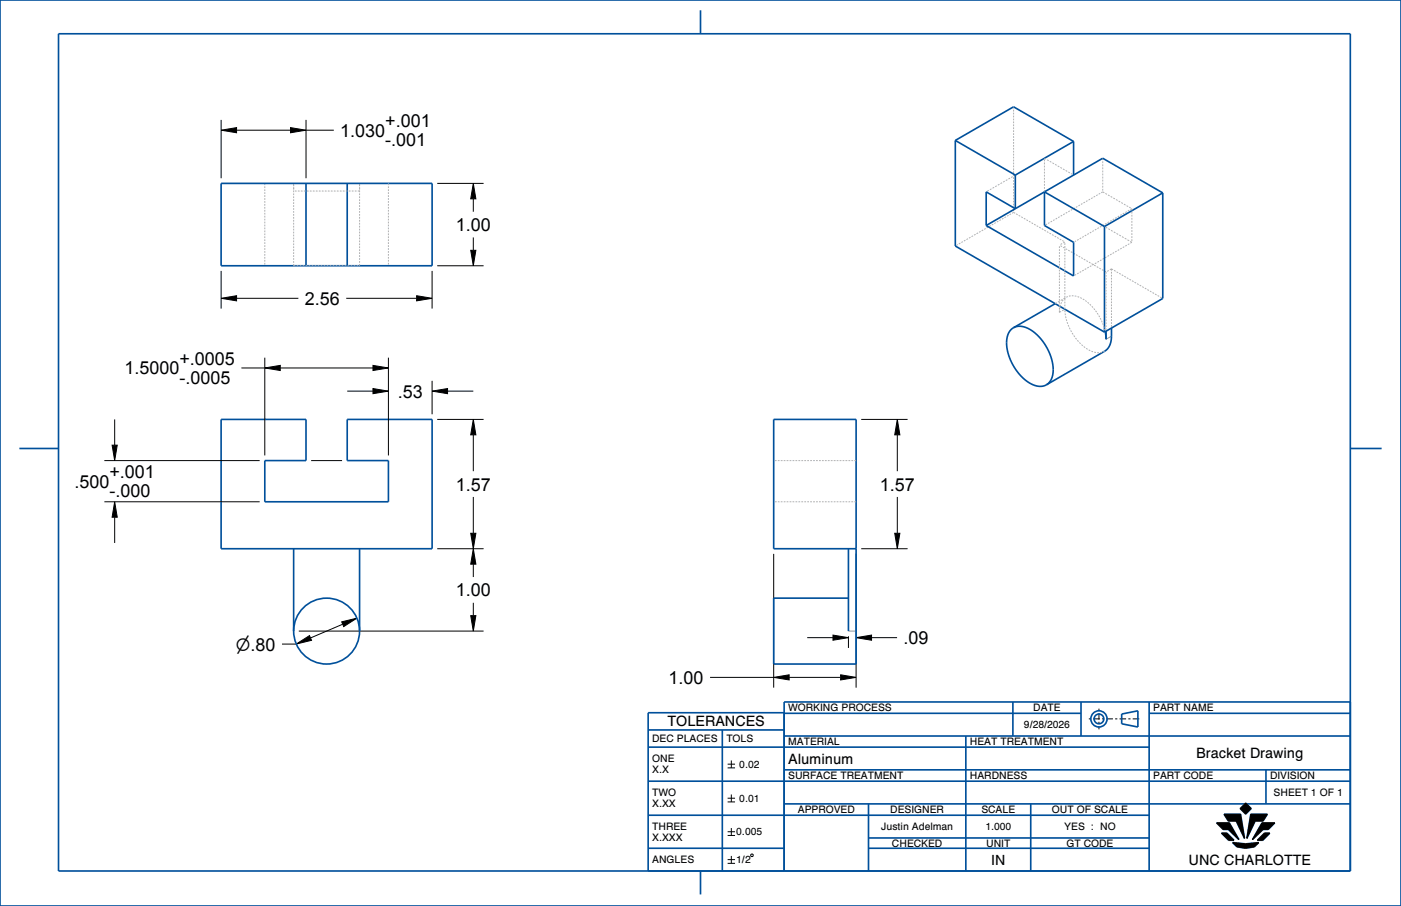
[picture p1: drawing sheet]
<svg xmlns="http://www.w3.org/2000/svg" width="432mm" height="279mm" viewBox="0 0 432 279" stroke-linecap="round" stroke-linejoin="round" font-family="sans-serif">
<g fill="#000">
<path d="M68.2 40.1l4.7-.7v1.5zM89.6 39.4l4.7 .7-4.7 .8zM145.9 56.6l.8 4.7h-1.6zM68.2 92l4.7-.8v1.6zM128.4 91.2l4.8 .8-4.8 .8zM145.1 77.2h1.6l-.8 4.8zM81.6 113.5l4.8-.8v1.6zM115 112.7l4.7 .8-4.7 .8zM115 119.8l4.7 .8-4.7 .8zM133.2 120.6l4.7-.8v1.6zM145.9 129.3l.8 4.8h-1.6zM276.6 129.3l.7 4.8h-1.5z"/>
<path d="M34.5 137.3h1.6l-.8 4.7zM35.3 154.7l.8 4.8h-1.6zM145.1 164.5h1.6l-.8 4.7zM145.9 169.2l.8 4.8h-1.6zM275.8 164.5h1.5l-.7 4.7zM91.3 198.6l4.1-2.6 .6 1.5zM105.3 191.8l4.7-1.2-4.1 2.6zM145.1 189.9h1.6l-.8 4.7zM256.7 195.9l4.8 .7-4.8 .8zM263.9 196.6l4.7-.7v1.5zM238.5 208.9l4.7-.8v1.6zM259.1 208.1l4.8 .8-4.8 .8z"/>
<path d="M375 253.8h3.9l2.9 5.1-3.2-3.1h-1.6zM377.3 251.1h5.1l1.2 7.4-2.6-5.3h-2.4zM376.5 256.9h1.6l2.2 2.2h-1.6zM383.9 247.7l1.7 1.7-1.7 1.6-1.7-1.6zM389.7 256.9h1.7l-2.2 2.2h-1.6zM385.5 251.1h5.1l-1.3 2.1h-2.5l-2.5 5.3zM389 253.8h3.9l-2 2h-1.6l-3.3 3.1zM379.9 259.8l4 .4 4-.4-1.3 1.4-2.7 .4-2.6-.4z"/>
</g>
<g fill="none" stroke="#000" stroke-width=".31">
<path d="M68.2 37v18M89.6 39.4l4.7 .7-4.7 .8zM94.3 37v18M68.2 40.1l4.7-.7v1.5zM72.9 40.1h16.7M94.3 40.1h8.6M134.8 56.6h14.3M145.9 56.6l.8 4.7h-1.6zM145.1 77.2h1.6l-.8 4.8zM145.9 61.3v4M145.9 73.2v4M68.2 92l4.7-.8v1.6z"/>
<path d="M68.2 83.5v11.7M72.9 92h19.1M106.7 92h21.7M128.4 91.2l4.8 .8-4.8 .8zM133.2 83.5v11.7M134.8 82h14.3M74.4 113.5h7.2M81.6 113.5l4.8-.8v1.6zM81.6 110.3v30.2M86.4 113.5h28.6M115 112.7l4.7 .8-4.7 .8zM115 119.8l4.7 .8-4.7 .8z"/>
<path d="M119.7 110.3v30.2M133.2 117.4v10.4M34.5 137.3h1.6l-.8 4.7zM35.3 129.3v8M107 120.6h8M133.2 120.6l4.7-.8v1.6zM134.8 129.3h14.3M137.9 120.6h8M145.9 129.3l.8 4.8h-1.6zM145.9 134.1v11.2M265.4 129.3h14.3M276.6 129.3l.7 4.8h-1.5z"/>
<path d="M276.6 134.1v11.2M32.2 154.7h47.8M32.2 142h47.8M35.3 154.7l.8 4.8h-1.6zM35.3 159.5v7.9M95.9 142h9.5M145.9 153.3v11.2M276.6 153.3v11.2M134.8 169.2h14.3M145.1 164.5h1.6l-.8 4.7zM145.9 169.2l.8 4.8h-1.6zM145.9 174v4"/>
<path d="M238.5 170.8v41.3M263.9 170.8v41.3M265.4 169.2h14.3M275.8 164.5h1.5l-.7 4.7zM86.9 198.6h4.4M91.3 198.6l4.1-2.6 .6 1.5zM91.3 198.6h.1M92.1 194.6h57M105.3 191.8l4.7-1.2-4.1 2.6zM105.6 192.5l-9.9 4.2M145.1 189.9h1.6l-.8 4.7zM145.9 185.9v4"/>
<path d="M248.8 196.6h7.9M256.7 195.9l4.8 .7-4.8 .8zM261.5 196.2v3.6M263.9 196.6l4.7-.7v1.5zM268.6 196.6h7.9M218.8 208.9h19.7M238.5 208.9l4.7-.8v1.6zM243.2 208.9h15.9M259.1 208.1l4.8 .8-4.8 .8zM224.3 235.7h2.2M224.3 236.8h2.2M225.4 234.5v2.3"/>
<path d="M224.3 246.2h2.2M224.3 247.3h2.2M224.3 256.5h2.2M224.3 257.6h2.2M225.4 245v2.3M225.4 255.4v2.2M375 253.8h3.9l2.9 5.1-3.2-3.1h-1.6zM376.5 256.9h1.6l2.2 2.2h-1.6zM377.3 251.1h5.1l1.2 7.4-2.6-5.3h-2.4zM379.9 259.8l4 .4 4-.4-1.3 1.4-2.7 .4-2.6-.4zM383.9 247.7l1.7 1.7-1.7 1.6-1.7-1.6zM385.5 251.1h5.1l-1.3 2.1h-2.5l-2.5 5.3z"/>
<path d="M389 253.8h3.9l-2 2h-1.6l-3.3 3.1zM389.7 256.9h1.7l-2.2 2.2h-1.6zM224.3 265.1h2.2M224.3 266.2h2.2M225.4 264v2.2M231.4 263.6l.5-.2 .2 .6-.5 .1z"/>
</g>
<g fill="none" stroke="#00509b" stroke-width=".51">
<path d="M0 0h431.8v279.4h-431.8zM18 10.4h398.2v258.2h-398.2zM215.9 3.2v7.2M68.2 56.6h65v25.4h-65zM94.3 56.6v25.4M107 56.6v25.4M294.4 43.3l18-10.4 18.5 10.7M294.4 43.3v32.6l46 26.5M294.4 43.3l18.5 10.7M312.9 54v10.4l-8.9-5.2v10.3M330.9 43.6l-18 10.4M330.9 43.6v10.4"/>
<path d="M358.4 59.5l-18.5-10.7-35.9 20.7M358.4 59.5l-18 10.4M358.4 59.5v32.5l-18 10.4M304 69.5l26.9 15.6v-10.4l-9-5.2v-10.3l18.5 10.7M340.4 69.9v32.5M325.2 93.6l-12.9 7.5M312.3 101.1a6.4 6.4 0 0 0-1.8 7.2 14.5 14.5 0 0 0 9 10.7l1.4 .1 1.6-.4M312.3 101.1a6.6 6.6 0 0 1 7.4 2.2 14.6 14.6 0 0 1 4.6 13l-.7 1.4-1.1 1M340.9 102.1v2.5l-.3-2.3M342.6 101.2v2.5a5.1 5.1 0 0 1-2.1 4.6l-18 10.4M6 138.3h12M68.2 129.3h26.1v12.7h-12.7v12.7h38.1v-12.7h-12.7v-12.7h26.2v39.9h-65z"/>
<path d="M416.2 138.3h9.6M90.5 169.2v25.4M110.8 169.2v25.4M261.5 169.2v25.4M263.9 169.2h-25.4v-39.9h25.4v75.5h-25.4v-20.3h23M241.7 219.8h-41.9v48.8M241.7 220h91.5M312.2 216.5v10.5M333.2 216.5v10.5M354.2 220h62M354.2 216.5v52.1M416.2 216.5h-174.5v52.1"/>
<path d="M199.8 225.1h41.9M222.6 225.1v43.5M241.7 227h174.5M241.7 237.4h174.5M297.7 227v41.6M345.7 220.2l5-1v5l-5-1zM354.2 230.4h-154.4M390.2 237.4v10.5M241.7 247.9h174.5M267.7 258.4h86.5M267.7 247.9v20.7M317.7 247.9v20.7"/>
<path d="M354.2 251.4h-154.4M375 253.8h3.9l2.9 5.1-3.2-3.1h-1.6zM376.5 256.9h1.6l2.2 2.2h-1.6zM377.3 251.1h5.1l1.2 7.4-2.6-5.3h-2.4zM379.9 259.8l4 .4 4-.4-1.3 1.4-2.7 .4-2.6-.4zM383.9 247.7l1.7 1.7-1.7 1.6-1.7-1.6zM385.5 251.1h5.1l-1.3 2.1h-2.5l-2.5 5.3zM389 253.8h3.9l-2 2h-1.6l-3.3 3.1zM389.7 256.9h1.7l-2.2 2.2h-1.6zM416.2 240.9h-216.4M199.8 261.6h41.9M215.9 268.6v7.2"/>
<path d="M267.7 261.6h86.5"/>
<circle cx="100.7" cy="194.6" r="10.2"/>
<circle cx="338.7" cy="221.7" r="2.5"/>
<circle cx="338.7" cy="221.7" r="1.5"/>
</g>
<path d="M338.7 218.5v6.4M335.6 221.7h16.2" fill="none" stroke="#000" stroke-width=".31" stroke-dasharray=".7 .7 2 .7" stroke-linecap="butt"/>
<g fill="none" stroke="#afafb4" stroke-width=".31">
<path d="M312.4 32.9v.6M312.4 33.8v.6M312.4 34.7v.6M312.4 35.7v.5M312.4 36.6v.5M312.4 37.5v.5M312.4 38.4v.5M312.4 39.3v.5M81.6 56.6v.5M81.6 57.5v.5M81.6 58.4v.5M81.6 59.3v.5"/>
<path d="M90.5 56.6v.9M90.5 57.7v.7M90.5 58.7v.6M90.5 59.6v.6M90.9 58.9h.5M91.8 58.9h.6M92.7 58.9h.6M93.6 58.9h.6M94.6 58.9h.5M95.5 58.9h.5M96.4 58.9h.6M97.3 58.9h.6"/>
<path d="M98.3 58.9h.5M99.2 58.9h.5M100.1 58.9h.6M101 58.9h.6M102 58.9h.5M102.9 58.9h.5M103.8 58.9h.6M104.7 58.9h.6M105.7 58.9h.5M106.6 58.9h.5M107.5 58.9h.6M108.4 58.9h.6"/>
<path d="M109.3 58.9h.6M110.3 58.9h.5M110.8 56.6v.9M110.8 57.7v.7M110.8 58.7v.6M110.8 59.6v.6M119.7 56.6v.5M119.7 57.5v.5M119.7 58.4v.5M119.7 59.3v.5M304 59.2h.1M304.8 58.7l-.5 .3"/>
<path d="M305.6 58.2l-.5 .3M306.4 57.8l-.5 .2M307.2 57.3l-.5 .3M308 56.8l-.5 .3M308.8 56.3l-.4 .3M309.7 55.9l-.5 .3M310.5 55.4l-.5 .3M311.3 54.9l-.5 .3M312.1 54.5l-.5 .2M312.4 40.2v.5M312.4 41.1v.5M312.4 42v.5"/>
<path d="M312.4 42.9v.5M312.4 43.8v.5M312.4 44.7v.5M312.4 45.6v.5M312.4 46.5v.5M312.4 47.4v.6M312.4 48.3v.6M312.4 49.2v.6M312.4 50.1v.6M312.4 51v.6M312.4 51.9v.6M312.4 52.8v.6"/>
<path d="M312.4 53.7v.6M312.4 54.6v.6M312.4 55.6v.5M312.4 56.5v.5M312.4 57.4v.5M312.4 58.3v.5M312.4 59.2v.5M312.9 54l-.5 .3M321.9 49.2v.5M321.9 50.1v.6M321.9 51.1v.5M321.9 52v.6"/>
<path d="M321.9 53v.5M321.9 53.9v.6M321.9 54.8v.6M321.9 55.8v.5M321.9 56.7v.6M321.9 57.7v.5M321.9 58.6v.6M321.9 48.8l.5 .3M322.7 49.3l.5 .3M323.5 49.7l.5 .3M324.4 50.2l.4 .3M325.2 50.7l.5 .3"/>
<path d="M326 51.2l.5 .2M326.8 51.6l.5 .3M327.6 52.1l.5 .3M328.4 52.6l.5 .3M329.3 53l.4 .3M330.1 53.5l.5 .3M330.9 54h.1M339.1 59.6l-.5 .3M339.4 59.4l.5-.2 .5 .3M339.9 48.8v.6M339.9 49.7v.6M339.9 50.7v.6"/>
<path d="M339.9 51.6v.6M339.9 52.6v.5M339.9 53.5v.6M339.9 54.5v.5M339.9 55.4v.6M339.9 56.3v.6M339.9 57.3v.6M339.9 58.2v.6M340.7 59.6l.5 .3M81.6 60.2v.5M81.6 61.1v.5M81.6 62v.5"/>
<path d="M81.6 62.9v.6M81.6 63.8v.6M81.6 64.7v.6M81.6 65.6v.6M81.6 66.5v.6M81.6 67.4v.6M81.6 68.4v.5M81.6 69.3v.5M81.6 70.2v.5M81.6 71.1v.5M81.6 72v.5M81.6 72.9v.5"/>
<path d="M81.6 73.8v.5M81.6 74.7v.5M81.6 75.6v.6M81.6 76.5v.6M81.6 77.4v.6M81.6 78.3v.6M81.6 79.2v.6M90.5 60.5v.6M90.5 61.5v.5M90.5 62.4v.5M90.5 63.3v.5M90.5 64.2v.5"/>
<path d="M90.5 65.1v.5M90.5 66v.5M90.5 66.9v.5M90.5 67.8v.6M90.5 68.7v.6M90.5 69.6v.6M90.5 70.5v.6M90.5 71.4v.6M90.5 72.3v.6M90.5 73.2v.6M90.5 74.2v.5M90.5 75.1v.5"/>
<path d="M90.5 76v.5M90.5 76.9v.5M90.5 77.8v.5M90.5 78.7v.5M90.5 79.6v.5M110.8 60.5v.6M110.8 61.5v.5M110.8 62.4v.5M110.8 63.3v.5M110.8 64.2v.5M110.8 65.1v.5M110.8 66v.5"/>
<path d="M110.8 66.9v.5M110.8 67.8v.6M110.8 68.7v.6M110.8 69.6v.6M110.8 70.5v.6M110.8 71.4v.6M110.8 72.3v.6M110.8 73.2v.6M110.8 74.2v.5M110.8 75.1v.5M110.8 76v.5M110.8 76.9v.5"/>
<path d="M110.8 77.8v.5M110.8 78.7v.5M110.8 79.6v.5M119.7 60.2v.5M119.7 61.1v.5M119.7 62v.5M119.7 62.9v.6M119.7 63.8v.6M119.7 64.7v.6M119.7 65.6v.6M119.7 66.5v.6M119.7 67.4v.6"/>
<path d="M119.7 68.4v.5M119.7 69.3v.5M119.7 70.2v.5M119.7 71.1v.5M119.7 72v.5M119.7 72.9v.5M119.7 73.8v.5M119.7 74.7v.5M119.7 75.6v.6M119.7 76.5v.6M119.7 77.4v.6M119.7 78.3v.6"/>
<path d="M119.7 79.2v.6M295.2 75.4l-.5 .3M296 75l-.5 .2M296.8 74.5l-.5 .3M297.6 74.1l-.5 .2M298.3 73.6l-.4 .3M299.1 73.2l-.5 .2M299.9 72.7l-.5 .3M300.7 72.3l-.5 .2M301.5 71.8l-.5 .3M302.2 71.4l-.4 .2M303 70.9l-.4 .3"/>
<path d="M303.8 70.5l-.5 .2M304.6 70l-.5 .3M305.4 69.6l-.5 .2M306.1 69.1l-.4 .3M306.9 68.7l-.4 .2M307.7 68.2l-.5 .3M308.5 67.8l-.5 .2M309.3 67.3l-.5 .3M310 66.9l-.4 .2M310.8 66.4l-.4 .3M311.6 66l-.5 .2M312.4 60.1v.5"/>
<path d="M312.4 61v.5M312.4 61.9v.5M312.4 62.8v.5M312.4 63.7v.5M312.4 64.6v.5M312.4 65.5h.1M312.4 65.5l-.5 .3M312.4 65.5l.5 .3M313.2 66l.5 .2M314 66.4l.4 .3M314.8 66.9l.4 .2M315.6 67.3l.4 .3"/>
<path d="M316.3 67.8l.5 .3M317.1 68.2l.5 .3M317.9 68.7l.5 .3M318.7 69.2l.5 .2M319.5 69.6l.5 .3M320.3 70.1l.5 .2M321.1 70.5l.5 .3M321.9 71l.4 .2M322.7 71.4l.4 .3M322.7 69.1l-.5 .3M323.5 71.9l.4 .3M323.5 68.6l-.5 .3"/>
<path d="M324.2 72.3l.5 .3M324.3 68.2l-.5 .3M325 67.7l-.4 .3M325 72.8l.5 .3M325.8 67.3l-.5 .3M325.8 73.3l.5 .2M326.5 76v.5M326.5 76.9v.5M326.5 77.8v.5M326.5 78.7v.5M326.5 79.6v.5M326.6 66.8l-.5 .3"/>
<path d="M326.6 73.7l.5 .3M326.8 75.8l.5 .3M327.4 75.1l-.5 .3M327.4 66.4l-.5 .3M327.4 74.2l.5 .2M327.6 76.2l.5 .3M328.2 65.9l-.5 .3M328.2 74.6h.1M328.2 74.6l-.5 .3M328.2 75v.5M328.2 75.9v.5M328.2 76.8v.5"/>
<path d="M328.2 77.7v.5M328.2 78.6v.5M328.2 79.5v.5M328.4 76.7l.5 .3M328.9 65.5l-.4 .3M329.2 77.2l.5 .2M329.7 65l-.4 .3M330 77.6l.5 .3M330.5 64.6l-.5 .3M330.8 78.1l.5 .3M331.3 64.1l-.5 .3M331.6 78.5l.5 .3"/>
<path d="M331.7 74.3l-.5 .2M332.1 63.7l-.5 .3M332.4 79l.5 .3M332.5 73.8l-.5 .3M332.8 63.2l-.4 .3M333.2 79.5l.5 .2M333.2 73.4l-.4 .2M333.6 62.8l-.4 .3M334 72.9l-.5 .3M334 79.9l.5 .3M334.4 62.3l-.5 .3M334.8 72.5l-.5 .2"/>
<path d="M335.2 61.9l-.5 .2M335.6 72l-.5 .3M336 61.4l-.5 .3M336.4 71.6l-.5 .2M336.7 61l-.4 .2M337.1 71.1l-.4 .3M337.5 60.5l-.4 .3M337.9 70.7l-.4 .2M338.3 60.1l-.5 .2M338.7 70.2l-.5 .3M339.5 69.8l-.5 .2M340.3 69.3l-.5 .3"/>
<path d="M340.3 79.7l-.5 .3M340.4 69.9h.1M340.7 70l.6 .3M341 68.9l-.4 .2M341 79.2l-.4 .3M341.5 60.1l.5 .3M341.6 70.5l.5 .3M341.8 68.4l-.4 .3M341.8 78.8l-.4 .3M342.3 60.6l.5 .3M342.4 71l.5 .3M342.6 68l-.5 .2"/>
<path d="M342.6 78.3l-.5 .3M343.1 61.1l.5 .2M343.3 71.5l.5 .3M343.4 67.5l-.5 .3M343.4 77.9l-.5 .3M344 61.5l.4 .3M344.1 72l.5 .3M344.2 67.1l-.5 .2M344.2 77.4l-.5 .3M344.8 62l.5 .3M344.9 66.6l-.4 .3M344.9 77l-.4 .3"/>
<path d="M345 72.5l.5 .3M345.6 62.5l.5 .3M345.7 66.2l-.4 .2M345.7 76.5l-.4 .3M345.8 73l.5 .3M346.4 62.9l.5 .3M346.5 65.7l-.5 .3M346.5 76.1l-.5 .3M346.7 73.5l.5 .3M347.2 63.4l.5 .3M347.3 65.3l-.5 .2M347.3 75.6l-.5 .3"/>
<path d="M347.5 73.9l.5 .3M348 63.9l.5 .3M348.1 64.8l-.5 .3M348.1 75.2l-.5 .2M348.3 74.4l.6 .3-.5 .3M348.9 64.4h.1M348.9 64.4l-.5 .2M348.9 64.4v.5M348.9 65.3v.6M348.9 66.2v.6M348.9 67.2v.6M348.9 68.1v.6"/>
<path d="M348.9 69.1v.5M348.9 70v.6M348.9 71v.5M348.9 71.9v.6M348.9 72.8v.6M348.9 73.8v.6M81.6 80.1v.6M81.6 81.1v.5M90.5 80.5v.6M90.5 81.4v.6h.6M91.4 82h.6M92.4 82h.5"/>
<path d="M93.3 82h.5M94.2 82h.6M95.1 82h.6M96 82h.6M97 82h.5M97.9 82h.5M98.8 82h.6M99.7 82h.6M100.7 82h.5M101.6 82h.5M102.5 82h.6M103.4 82h.6"/>
<path d="M104.4 82h.5M105.3 82h.5M106.2 82h.6M107.1 82h.6M108.1 82h.5M109 82h.5M109.9 82h.6M110.8 80.5v.6M110.8 81.4v.6M119.7 80.1v.6M119.7 81.1v.5M325.7 93.4l-.5 .2"/>
<path d="M326.5 80.5v.5M326.5 81.4v.5M326.5 82.3v.5M326.5 83.2v.5M326.5 84.1v.5M326.5 85v.5M326.5 85.9v.5M326.5 86.8v.5M326.5 87.7v.5M326.5 88.6v.5M326.5 89.5v.5M326.5 90.4v.5"/>
<path d="M326.5 91.3v.5M326.5 92.2v.5M326.5 93.1v.5M326.5 94v.5M326.5 94.9v.5M326.5 95.8v.5zM326.6 92.9l-.5 .3M326.6 94.9v.5M326.8 94.1l-.1 .5M326.9 94l-.1 .1M327 96l-.5 .3M327.2 93.2l-.2 .5"/>
<path d="M327.4 92.9h.1M327.4 92.4l-.5 .3M327.7 92.5l-.3 .4M327.8 92.2l.5-.3-.4 .3M327.9 95.6l-.5 .2M327.9 92.2h.1M328.2 80.4v.5M328.2 81.3v.5M328.2 82.2v.5M328.2 83.1v.5M328.2 84v.5M328.2 84.9v.5"/>
<path d="M328.2 85.8v.5M328.2 86.7v.5M328.2 87.6v.6M328.2 88.5v.6M328.2 89.4v.6M328.2 90.3v.6M328.2 91.2v.6M328.2 92.1v.6M328.2 93v.6M328.2 93.9v.6M328.2 94.8v.6M328.2 95.7v.6"/>
<path d="M328.3 96.7l.1 .5M328.4 97.2h.1M328.4 97.6l.1 .5M328.6 91.7h.1M328.6 98.5l.2 .5M328.9 99.3l.2 .6M329.1 91.4l-.5 .3M330 91.2l-.5 .1M330.3 91.2h.6M330.9 91.2h.1M331.2 91.3l.6 .1M331.7 84.6l-.5 .3"/>
<path d="M332.1 91.5l.5 .1M332.5 84.2l-.5 .3M332.9 91.8l.5 .2M333.2 83.7l-.4 .3M333.7 92.2l.5 .3M334 83.3l-.5 .3M334.5 92.7l.4 .3M334.8 82.8l-.5 .3M334.8 80.4l.5 .3M335.2 93.2l.3 .3M335.5 93.5h.1M335.6 93.5v.1"/>
<path d="M335.6 82.4l-.5 .3M335.6 80.8l.5 .3M335.9 93.8l.1 .1M336 93.9h.1M336 93.9l.3 .3M336.4 81.9l-.5 .3M336.4 81.3l.5 .3M336.5 94.5l.4 .3M336.9 94.8v.1M337.1 95.1l.2 .2M337.1 81.5l-.4 .3M337.2 81.8l.5 .2"/>
<path d="M337.3 95.3h.1M337.3 95.3l.1 .2M337.7 95.8v.1M337.7 95.9l.3 .4M337.9 81l-.4 .3M338 82.2l.5 .3M338.2 96.6l.3 .4M338.7 97.3l.2 .5M338.7 80.6l-.5 .3M338.8 82.7l.5 .3M339.1 98.1l.2 .5M339.5 80.1l-.5 .3"/>
<path d="M339.5 98.9l.2 .5M339.6 83.1l.5 .3M339.9 99.7l.1 .5M340.4 83.6l.5 .3M340.9 83.9h.1M340.9 83.9v.5M340.9 84.8v.5M340.9 85.7v.6M340.9 86.6v.6M340.9 87.5v.6M340.9 88.4v.6M340.9 89.4v.5"/>
<path d="M340.9 90.3v.5M340.9 91.2v.5M340.9 92.1v.5M340.9 93v.6M340.9 93.9v.6M340.9 94.8v.6M340.9 95.7v.6M340.9 96.7v.5M340.9 97.6v.5M340.9 98.5v.5M340.9 99.4v.5M341.7 83.4l-.5 .3"/>
<path d="M342.6 82.9l.4 .3M342.6 82.9l-.5 .3M342.6 82.9v.6M342.6 83.8v.6M342.6 84.7v.6M342.6 85.7v.5M342.6 86.6v.5M342.6 87.5v.5M342.6 88.4v.5M342.6 89.3v.6M342.6 90.2v.6M342.6 91.1v.6"/>
<path d="M342.6 92v.6M342.6 93v.5M342.6 93.9v.5M342.6 94.8v.5M342.6 95.7v.5M342.6 96.6v.6M342.6 97.5v.6M342.6 98.4v.6M342.6 99.3v.6M343.4 83.4l.4 .3M344.1 83.8l.5 .3M344.9 84.3l.5 .3"/>
<path d="M345.7 84.7l.5 .3M346.5 85.2l.5 .3M347.3 85.7l.5 .2M348.1 86.1l.5 .3M348.9 86.6l.5 .2M349.7 87l.5 .3M350.5 87.5l.4 .3M351.3 87.9l.4 .3M352 88.4l.5 .3M352.8 88.9l.5 .2M353.6 89.3l.5 .3M354.4 89.8l.5 .2"/>
<path d="M355.2 90.2l.5 .3M356 90.7l.5 .3M356.8 91.1l.5 .3M357.6 91.6l.5 .3M358.4 92h.1M329.2 100.2l.2 .5M329.4 100.7h.1M329.6 101.1l.2 .5M330 101.9l.3 .5M330.4 102.7h.1M330.5 102.7l.2 .5M330.9 103.5l.4 .4"/>
<path d="M331.5 104.2l.3 .4M332 104.9l.4 .4M332.7 105.6l.4 .4M333.3 106.3l.4 .3M333.7 106.6h.1M334 106.9l.5 .3M334.8 107.4h.1M334.8 107.4l.4 .3M335.5 107.9l.5 .2M336.4 108.3l.5 .2M337.2 108.6l.6 .1M338.1 108.8h.6"/>
<path d="M339.6 108.7l-.5 .1M340.2 100.6l.1 .5M340.4 101.4l.2 .5M340.5 108.3l-.5 .2M340.9 100.3v.6M340.9 101.2v.6M342.6 100.3v.5M238.8 154.7h.6M238.8 142h.6M239.7 154.7h.6M239.7 142h.6M240.6 154.7h.6"/>
<path d="M240.6 142h.6M241.5 154.7h.6M241.5 142h.6M242.4 154.7h.6M242.4 142h.6M243.4 154.7h.5M243.4 142h.5M244.3 154.7h.5M244.3 142h.5M245.2 154.7h.5M245.2 142h.5M246.1 154.7h.5"/>
<path d="M246.1 142h.5M247 154.7h.5M247 142h.5M247.9 154.7h.5M247.9 142h.5M248.8 154.7h.5M248.8 142h.5M249.7 154.7h.5M249.7 142h.5M250.6 154.7h.6M250.6 142h.6M251.5 154.7h.6"/>
<path d="M251.5 142h.6M252.4 154.7h.6M252.4 142h.6M253.3 154.7h.6M253.3 142h.6M254.2 154.7h.6M254.2 142h.6M255.1 154.7h.6M255.1 142h.6M256.1 154.7h.5M256.1 142h.5M257 154.7h.5"/>
<path d="M257 142h.5M257.9 154.7h.5M257.9 142h.5M258.8 154.7h.5M258.8 142h.5M259.7 154.7h.5M259.7 142h.5M260.6 154.7h.5M260.6 142h.5M261.5 154.7h.5M261.5 142h.5M262.4 154.7h.5"/>
<path d="M262.4 142h.5M263.3 154.7h.6M263.3 142h.6"/>
</g>
<path d="M342.6 103.7l-1.7 .9M261.5 194.6h2.4" fill="none" stroke="#9196a0" stroke-width=".31"/>
<g font-size="5.5">
<text x="118.7" y="39.2">+.001</text>
<text x="104.9" y="42.1">1.030</text>
<text x="118.7" y="45.1">-.001</text>
<text x="140.5" y="71.2">1.00</text>
<text x="93.9" y="94">2.56</text>
<text x="55.3" y="112.5">+.0005</text>
<text x="38.4" y="115.5">1.5000</text>
<text x="55.3" y="118.4">-.0005</text>
<text x="122.6" y="122.6">.53</text>
<text x="33.7" y="147.4">+.001</text>
<text x="22.9" y="150.4">.500</text>
<text x="33.7" y="153.4">-.000</text>
<text x="140.5" y="151.3">1.57</text>
<text x="271.2" y="151.3">1.57</text>
<text x="140.5" y="183.9">1.00</text>
<text x="72.5" y="200.6">⌀.80</text>
<text x="278.5" y="198.6">.09</text>
<text x="206.1" y="210.9">1.00</text>
</g>
<g font-size="4.4">
<text x="205.8" y="224">TOLERANCES</text>
<text x="368.7" y="233.8">Bracket Drawing</text>
<text x="242.9" y="235.5">Aluminum</text>
<text x="366.3" y="266.7">UNC CHARLOTTE</text>
</g>
<text font-size="4.3" x="305.5" y="266.7">IN</text>
<g font-size="3.2">
<text x="242.9" y="219.4">WORKING PROCESS</text>
<text x="318.5" y="219.4">DATE</text>
<text x="355.4" y="219.4">PART NAME</text>
<text x="315.6" y="224.6">9/28/2026</text>
<text x="201" y="228.9">DEC PLACES</text>
<text x="223.9" y="228.9">TOLS</text>
<text x="242.9" y="229.8">MATERIAL</text>
<text x="298.9" y="229.8">HEAT TREATMENT</text>
<text x="201" y="235.1">ONE</text>
<text x="201" y="238.5">X.X</text>
<text x="227.9" y="236.8">0.02</text>
<text x="201" y="245.6">TWO</text>
<text x="242.9" y="240.3">SURFACE TREATMENT</text>
<text x="298.9" y="240.3">HARDNESS</text>
<text x="355.4" y="240.3">PART CODE</text>
<text x="391.4" y="240.3">DIVISION</text>
<text x="392.5" y="245.6">SHEET 1 OF 1</text>
<text x="201" y="249">X.XX</text>
<text x="227.9" y="247.3">0.01</text>
<text x="245.9" y="250.8">APPROVED</text>
<text x="274.4" y="250.8">DESIGNER</text>
<text x="302.5" y="250.8">SCALE</text>
<text x="324.2" y="250.8">OUT OF SCALE</text>
<text x="201" y="255.9">THREE</text>
<text x="226.9" y="257.6">0.005</text>
<text x="271.6" y="256.1">Justin Adelman</text>
<text x="303.7" y="256.1">1.000</text>
<text x="328" y="256.1">YES : NO</text>
<text x="201" y="259.4">X.XXX</text>
<text x="274.9" y="261.2">CHECKED</text>
<text x="303.9" y="261.2">UNIT</text>
<text x="328.7" y="261.2">GT CODE</text>
<text x="201" y="266.2">ANGLES</text>
<text x="226.9" y="266.2">1/2</text>
</g>
</svg>
